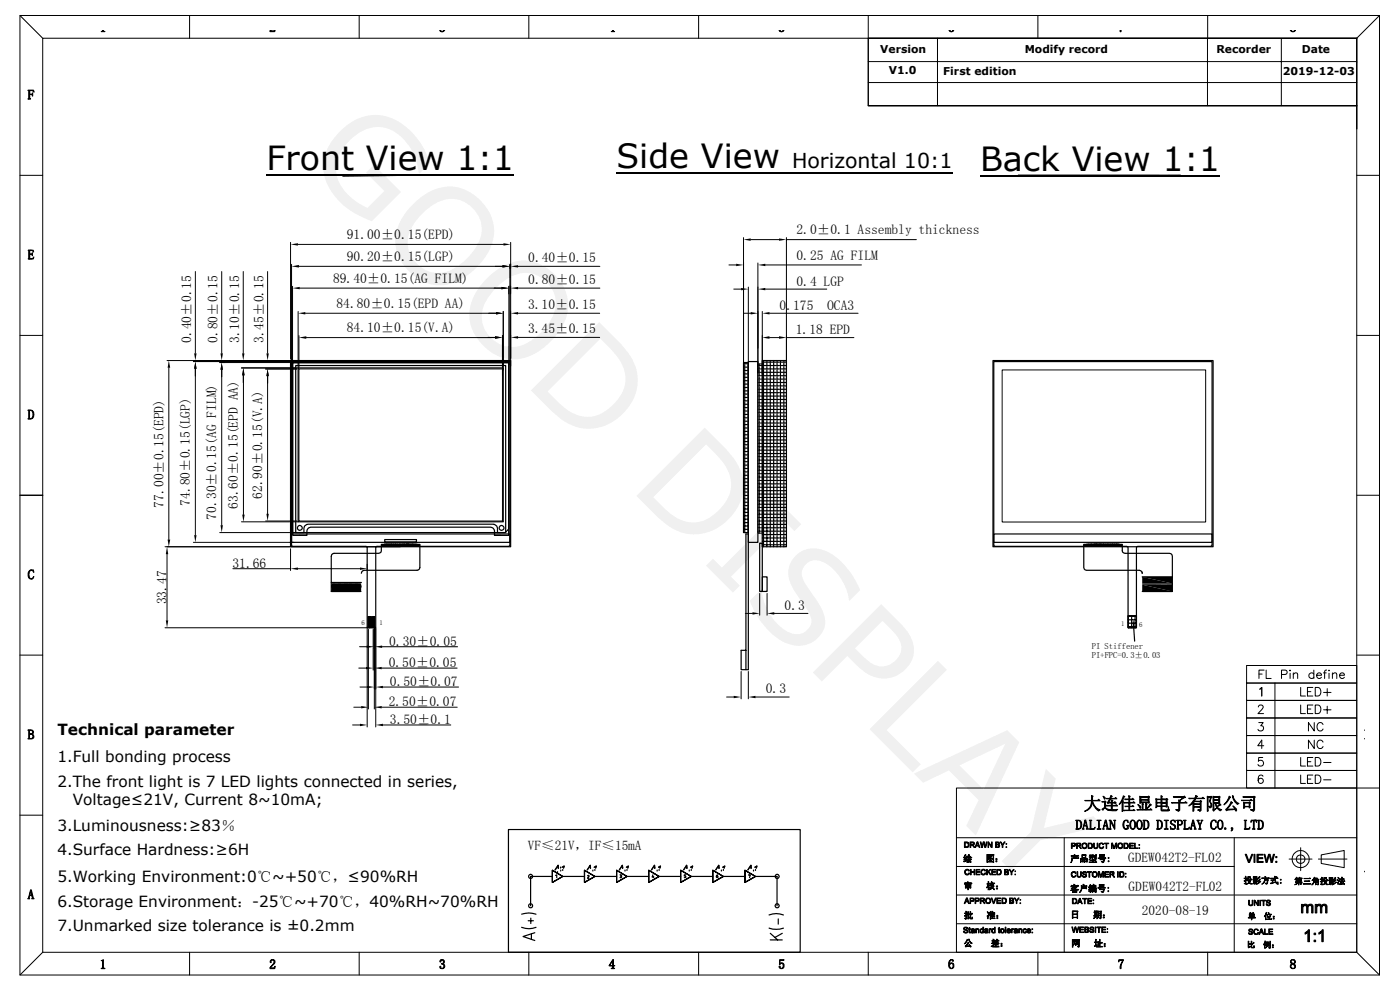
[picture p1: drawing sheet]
<svg xmlns="http://www.w3.org/2000/svg" width="297mm" height="210mm" viewBox="0 0 297 210" stroke-linecap="round" stroke-linejoin="round" font-family="sans-serif">
<path d="M56.5 37.1h52.5M130.8 36.8h71.3M207.9 37.4h50.9" fill="none" stroke="#000" stroke-width=".41"/>
<g fill="#000">
<path d="M215.9 37h34.6l-34.6 .5zM215.9 37.5l34.6-.5v.5zM35.8 76.5l.3 1.5h-.5zM41.4 76.7l.3 1.5h-.5zM41.2 75h.5l-.3 1.5zM47 76.9l.3 1.5h-.5zM46.8 75h.5l-.3 1.5zM51.6 78l.3 1.6h-.5zM51.4 75h.5l-.3 1.5zM35.4 116l.3 1.5h-.5zM35.6 114.5h.5l-.3 1.5zM41.2 113.5h.5l-.3 1.5z"/>
<path d="M46.8 111.4h.5l-.3 1.6zM51.4 109.2h.5l-.3 1.5zM35.2 131.6h.5l-.3 1.6zM242.3 122.4l6.4 1.4h-6.4zM242.3 122.4h6.4v1.4zM242.3 124l6.4 1.5h-6.4zM242.3 124h6.4v1.5z"/>
</g>
<g fill="none" stroke="#000" stroke-width=".21">
<path d="M4.2 3.3l4.9 4.8M4.2 3.3h288.5v203.5h-288.5zM9.1 8.1h278.7v193.9h-278.7zM40.2 3.3v4.8M76.2 3.3v4.8M112.2 3.3v4.8M148.2 3.3v4.8M184.2 17.5h103.6M184.2 13.1h103.6M184.2 3.3v4.8M198.9 8.1v14.3M220.2 3.3v4.8"/>
<path d="M256.2 8.1v14.3M256.2 3.3v4.8M271.8 8.1v14.3M292.7 3.3l-4.9 4.8M4.2 37.2h4.9M184.2 22.4h103.6M287.8 37.2h4.9M41.4 57.6v17.4M47 57.6v17.4M51.6 57.6v17.4M61.6 51.4v24.8M61.8 56.1v20.6"/>
<path d="M63.2 51.8h43.6M63.4 56.5h43.2M108.2 56.1v21.3M108.3 51.4v26.3M4.2 71.1h4.9M35.8 78v36.5M41 76.7h20.8M41.4 78.2v35.3M47 78.4v33M51.2 78h12.3M51.6 79.6v1.5M51.6 79.6v29.6"/>
<path d="M62.1 60.7v16.1M62.8 76.5h-27.4M63.2 76.9h-16.6M63.6 61.1h42.8M108 60.7v16M212.6 78.5h43.2v32.2h-43.2zM287.8 71.1h4.9M35 116h49.9M35.4 117.5v14.1M41 115h21.3M46.6 113h15.7M51.2 110.7h12"/>
<path d="M61.6 116.4v4.6M77.9 119.7v1.3M287.8 105.1h4.9M4.2 139h4.9M35 133.2h43.4M49.4 120.6h12.2M63.2 120.6h13.2M242.3 122.4h6.4M242.4 125.5h6.3M287.8 139h4.9M264.5 148.6h23.3v3.7h-23.3zM264.5 152.3h23.3v3.7h-23.3z"/>
<path d="M264.5 156h23.3v3.8h-23.3zM264.5 159.8h23.3v3.6h-23.3zM264.5 144.9h23.3v3.7h-23.3zM264.5 141.2h23.3v3.7h-23.3zM267 150l.3-.5 .6 .2a.55 .55 0 0 1-.2 .8l-.8 .9h1.2M267 153.3h1l-.5 .7a.59 .59 0 0 1 .4 .9 .59 .59 0 0 1-1-.2M267.1 143h.7M267.3 146.2l.4-.4v1.8M268.1 158.2h-1.3l.9-1.2v1.8M268.2 142.1h-1.1v1.8M268.6 142.1v1.8h1.1M270.5 144.9v22.3"/>
<path d="M271.9 143.1h.7a.47 .47 0 0 0 .5-.5 .47 .47 0 0 0-.5-.5h-.7v1.8M273.6 142.2h.2zM273.7 142.8v1.1M274.4 143.1l.4-.4 .4 .1 .1 1.1M274.4 142.7v1.2M275.9 145.8v1.8h1M275.9 149.5v1.9h1M277.4 146.7h.7M277.4 150.4h.7M278.5 145.8h-1.1v1.8h1.1M278.5 149.5h-1.1v1.9h1.1M278.7 143a.59 .59 0 0 0-.8-.1 .59 .59 0 0 0 0 .9 .59 .59 0 0 0 .8-.1"/>
<path d="M278.7 142.1v1.8M278.8 153.3v1.8l-1.2-1.8v1.8M278.8 157v1.8l-1.2-1.8v1.8M279 145.8h.6a.98 .98 0 0 1 .6 .9 .98 .98 0 0 1-.6 .9h-.6zM279 149.5h.6a.98 .98 0 0 1 .6 1 .98 .98 0 0 1-.6 .9h-.6zM279.3 143.2h1a.55 .55 0 0 0-.7-.4 .55 .55 0 0 0-.2 .9 .54 .54 0 0 0 .9 0M280.7 153.7a.65 .65 0 0 0-.8-.4 .65 .65 0 0 0-.5 .7v.4a.65 .65 0 0 0 .5 .7 .65 .65 0 0 0 .8-.5M280.7 157.4a.65 .65 0 0 0-.8-.4 .65 .65 0 0 0-.5 .7v.4a.65 .65 0 0 0 .5 .7 .65 .65 0 0 0 .8-.4M280.8 142.7h.5M280.8 146.9h1.6M280.8 150.6h1.6M281.4 142.1l-.3 .1-.1 .3v1.4"/>
<path d="M281.6 146.1v1.5M281.6 149.8v1.6M281.9 142.1v.2zM281.9 142.8v1.1M282.7 143.1l.4-.4 .4 .1 .1 1.1M282.7 142.7v1.2M284.2 143.2h1a.55 .55 0 0 0-.8-.4 .55 .55 0 0 0-.1 .9 .54 .54 0 0 0 .9 0M4.2 172.9h4.9M202.9 167.2h84.9v34.8h-84.9zM202.9 177.7h84.9M225.8 177.7v24.3M261.8 177.7v24.3"/>
<path d="M264.5 163.4h23.3v3.8h-23.3zM267.9 160.7h-.9v.8a.63 .63 0 0 1 .9 0 .63 .63 0 0 1-.1 .9 .63 .63 0 0 1-.9-.2M267.9 164.7a.52 .52 0 0 0-.7-.2 1.02 1.02 0 0 0 .3 1.7 .55 .55 0 0 0 .5-.6 .55 .55 0 0 0-.5-.5 .55 .55 0 0 0-.6 .5M275.9 160.7v1.8h1M275.9 164.4v1.8h1M275.9 179.8v4.9M277.4 161.6h.7M277.4 165.3h.7M278.5 160.7h-1.1v1.8h1.1M278.5 164.4h-1.1v1.8h1.1M279 160.7h.6a.98 .98 0 0 1 .6 .9 .98 .98 0 0 1-.6 .9h-.6zM279 164.4h.6a.95 .95 0 0 1 .6 .9 .95 .95 0 0 1-.6 .9h-.6z"/>
<path d="M280.8 161.7h1.6M280.8 165.4h1.6M287.8 167.2h4.9M202.9 183.8h58.9M202.9 189.8h84.9M202.9 195.9h84.9M273.5 182.2h4.8M279.7 182.2h6.1M280.3 181.3l4.9-.9v3.6l-4.9-.8zM9.1 202l-4.9 4.8M40.2 202v4.8M76.2 202v4.8"/>
<path d="M112.2 202v4.8M148.2 202v4.8M184.2 202v4.8M220.2 202v4.8M256.2 202v4.8M287.8 202l4.9 4.8"/>
<circle cx="275.9" cy="182.3" r=".91"/>
<circle cx="275.9" cy="182.2" r="1.83"/>
</g>
<path d="M287.8 22.4h-103.6v-14.3h103.6v19.2M4.2 105.1h4.9" fill="none" stroke="#000" stroke-width=".3"/>
<g fill="#000" stroke="#000" stroke-width=".21">
<path d="M263.8 170.1l.2 .1-.2 .1zM266.5 186.4h.2zM280.9 186.1l.1 .1zM282.7 186.8v.1zM282.6 186.6h.1z"/>
<path d="M6 19.2h.7h-.4v.8l.3 .1h-.3v.8l.2 .1h-.6l.2-.1z" fill-rule="evenodd"/>
<path d="M6.3 20h.4l.2-.3v.7l-.1-.3z" fill-rule="evenodd"/>
<path d="M5.9 19.1h1.2l.1 .4-.4-.3z" fill-rule="evenodd"/>
<path d="M21.5 6.4h.4l.1 .2 .3 .1h-.8l.3-.1v-.2z" fill-rule="evenodd"/>
<path d="M57.4 6.4h.9h-.8l-.2 .2z" fill-rule="evenodd"/>
<path d="M57.3 6.6l.8-.1 .3-.1-.1 .3h-1z" fill-rule="evenodd"/>
<path d="M93.3 6.4h.2l.1 .3h.5h-.2a.45 .45 0 0 1-.6-.3z" fill-rule="evenodd"/>
<path d="M93.6 6.4h.8l-.3 .3h-.2l.2-.3z" fill-rule="evenodd"/>
<path d="M129.2 6.4h1.2h-.3v.2l.3 .1h-.7l.3-.1v-.2z" fill-rule="evenodd"/>
<path d="M165.3 6.4h.2l-.1 .1 .3 .2z" fill-rule="evenodd"/>
<path d="M165.6 6.4h.7l-.2 .3-.3 .1-.3-.1h.4l.3-.3z" fill-rule="evenodd"/>
<path d="M201.5 6.4h.8a.36 .36 0 0 1-.2 .3 .36 .36 0 0 1-.4 0h-.1h.4l.2-.3z" fill-rule="evenodd"/>
<path d="M201.3 6.4h.8h-.7l.4 .3h-.3z" fill-rule="evenodd"/>
<path d="M237.6 6.4h.7h-.5v.3l-.1 .1z" fill-rule="evenodd"/>
<path d="M273.7 6.4h.5h-.3l.3 .3h-.3z" fill-rule="evenodd"/>
<path d="M273.8 6.4h1l-.2 .3-.4 .1-.2-.1 .5-.1 .2-.2z" fill-rule="evenodd"/>
<path d="M6 53.1h.7l-.4 .1v.7l.3 .1h-.3l.1 .9h-.3z" fill-rule="evenodd"/>
<path d="M6.3 53.9h.4l.2-.3v.7l-.2-.3z" fill-rule="evenodd"/>
<path d="M6 53.1h1l.2 .4-.5-.4z" fill-rule="evenodd"/>
<path d="M6 54.9h.8l.4-.4-.1 .4z" fill-rule="evenodd"/>
<path d="M6 87.1h.4h-.1v1.7h-.2z" fill-rule="evenodd"/>
<path d="M5.9 87h.5a.94 .94 0 0 1 .7 1.5l-.4 .3-.8 .1 .7-.1 .4-.6-.1-1z" fill-rule="evenodd"/>
<path d="M6.1 121.2l.2-.2h.3h-.2l-.2 .4-.1 .6 .2 .6 .6 .2h-.6l-.2-.3-.1-.9z" fill-rule="evenodd"/>
<path d="M6.4 121h.5z" fill-rule="evenodd"/>
<path d="M6.8 121l.3-.1 .1 .5z" fill-rule="evenodd"/>
<path d="M7.1 122.3l-.1 .4-.3 .1z" fill-rule="evenodd"/>
<path d="M6 154.9h.5l-.2 .1v.7h.5l-.5 .1v.9h-.2z" fill-rule="evenodd"/>
<path d="M5.9 154.8h.7a.47 .47 0 0 1 .4 .3 .47 .47 0 0 1 0 .5l-.7 .1 .6-.2v-.4z" fill-rule="evenodd"/>
<path d="M6.5 155.8h.4l.3 .4a.42 .42 0 0 1-.5 .5h-.8h.8l.2-.2v-.6z" fill-rule="evenodd"/>
<path d="M289.6 155.7l-.1 1z" fill-rule="evenodd"/>
<path d="M289.5 154.8l.1 .9z" fill-rule="evenodd"/>
<path d="M244 170.5l.3 .3-1.1 .7z" fill-rule="evenodd"/>
<path d="M241.2 171.7h2.7l.2-.2 .3 .3-3.1 .1z" fill-rule="evenodd"/>
<path d="M245.2 169.6h2.2h-2v.6h1.1h-1.3z" fill-rule="evenodd"/>
<path d="M245.2 169.4l.2 .1 2.3 .1-.1 .7h-2.2v.7h2.2l-2.2 .1v.2h-.2v-1.1h2.2v-.6h-2.2z" fill-rule="evenodd"/>
<path d="M245.4 174.1h.4h-.1l.1 1.7h-.4h.1v-1.7z" fill-rule="evenodd"/>
<path d="M245.4 174l.9 .1 .2 .3 .1 .9-.2 .4-.4 .2h-.6l.5-.1a1.02 1.02 0 0 0 .4-1.4l-.3-.3z" fill-rule="evenodd"/>
<path d="M246.3 170.3h1.1h-.9v.7h-.2z" fill-rule="evenodd"/>
<path d="M246.3 168.8l.3 .1-.1 .6h-.2z" fill-rule="evenodd"/>
<path d="M246.3 171.1h.2l.1 .8h1.5l-.3 .1h-1.4z" fill-rule="evenodd"/>
<path d="M246.3 169.6h.2v.6h-.2z" fill-rule="evenodd"/>
<path d="M246.5 169.5h.9l.1-.1 .2 .2z" fill-rule="evenodd"/>
<path d="M247.4 171.1l.2-.1v.1l-.2 .1z" fill-rule="evenodd"/>
<path d="M246.3 170.3h1.3v.7h-.2v-.7z" fill-rule="evenodd"/>
<path d="M247 174h.9l-.4 .1v1.7l.4 .1h-.9l.4-.1v-1.7z" fill-rule="evenodd"/>
<path d="M246.7 171.9l1.1-.1v-.7l.3 .7z" fill-rule="evenodd"/>
<path d="M248.2 175.4l.5 .4-.3 .1z" fill-rule="evenodd"/>
<path d="M248.4 174.1l.6-.1-.5 .1v.4l.8 .6v.5a.52 .52 0 0 1-.7 .2h.4l.2-.1a.79 .79 0 0 0-.7-.9l-.2-.2z" fill-rule="evenodd"/>
<path d="M248.9 169l2.2 .1h-2z" fill-rule="evenodd"/>
<path d="M248.9 174l.2 .1z" fill-rule="evenodd"/>
<path d="M249 174.1l.3-.1v.4z" fill-rule="evenodd"/>
<path d="M249.4 171.7l.5 .1z" fill-rule="evenodd"/>
<path d="M249.7 174.1h.5h-.2v.8h.6l-.6 .1v.8l.1 .1h-.5l.2-.1v-1.7z" fill-rule="evenodd"/>
<path d="M250.1 169.7l.3 .2-.1 .1v.2h-.2z" fill-rule="evenodd"/>
<path d="M250.1 170.3h.2v1.6l-.4 .2-.4-.3 .6-.1z" fill-rule="evenodd"/>
<path d="M249.6 174h.8l.4 .1v.6l-.2 .2h-.3a.46 .46 0 0 0 .4-.4 .46 .46 0 0 0-.3-.4z" fill-rule="evenodd"/>
<path d="M248.9 169h2.2l.1-.1 .3 .2-1.2 .7 .8-.7z" fill-rule="evenodd"/>
<path d="M248.5 170.2h2.8l.2-.2 .3 .3-3.2 .1z" fill-rule="evenodd"/>
<path d="M251.1 174h.5l-.2 .1 .1 1.7h-.3v-1.7z" fill-rule="evenodd"/>
<path d="M251.1 175.8h.8l.4-.3-.1 .4z" fill-rule="evenodd"/>
<path d="M252.2 170.9l.7-.7h.2z" fill-rule="evenodd"/>
<path d="M253 174l-.1 1.1 .4 .1h-.5l-.1 .6 .2 .1h-.5l.2-.1z" fill-rule="evenodd"/>
<path d="M253.1 170.5l1.5 .1h-1.3v.5l1.3 .1h-1.3v.8l-.2 .1z" fill-rule="evenodd"/>
<path d="M253.1 170h1.5h-1.3v.5h-.2v-.3h-.2z" fill-rule="evenodd"/>
<path d="M253 174l.2-.1 .4 1.8 .2 .2h-.5l.1-.1-.1-.6-.4-.1h.4z" fill-rule="evenodd"/>
<path d="M253.4 169.4h.3l-.1 .2-.2 .4h-.3z" fill-rule="evenodd"/>
<path d="M253.7 168.7l.3 .2-.3 .4h-.3z" fill-rule="evenodd"/>
<path d="M254.1 171.8h.4z" fill-rule="evenodd"/>
<path d="M253.9 174h.5l-.1 .2 .3 .9v.7l.2 .1h-.5l.1-.1a2.01 2.01 0 0 0-.4-1.7z" fill-rule="evenodd"/>
<path d="M253.1 170h1.5l.1-.2 .2 .2-.1 .1v1.8l-.1 .1-.2 .1-.4-.2 .5-.1v-.6l-1.3-.1h1.3v-.5l-1.5-.1h1.5v-.5z" fill-rule="evenodd"/>
<path d="M252.2 169.3h2.7l.3-.2 .3 .3h-3.2z" fill-rule="evenodd"/>
<path d="M254.8 174l.4 .1h-.2l-.4 1 .3-.9z" fill-rule="evenodd"/>
<path d="M256.1 169.1h.7h-.5v2.9l-.2 .1z" fill-rule="evenodd"/>
<path d="M256.1 168.9l.2 .1h-.2z" fill-rule="evenodd"/>
<path d="M256.4 171l.2 .1z" fill-rule="evenodd"/>
<path d="M256.1 169l.8-.1 .2 .2-.4 1a.9 .9 0 0 1 .3 1l-.3 .3-.3-.3 .5-.2-.3-.9 .2-.9z" fill-rule="evenodd"/>
<path d="M257 174.2l.5-.2-.4 .3-.1 1 .2 .4 .5 .1a.54 .54 0 0 1-.7-.1l-.2-.5z" fill-rule="evenodd"/>
<path d="M257.3 169.7h1.2h-1v.6h1.2l-1.2 .1v1.3h-.2z" fill-rule="evenodd"/>
<path d="M257.3 169.1h1.2h-1v.6h1.2v.6h-1.2h1v-.6h-1.2z" fill-rule="evenodd"/>
<path d="M257.3 168.9l.2 .1-.2 .1z" fill-rule="evenodd"/>
<path d="M257.3 174h.4z" fill-rule="evenodd"/>
<path d="M257.8 170.4h.7h-.6l.3 .7h-.2z" fill-rule="evenodd"/>
<path d="M257.6 174h.3l.1 .5z" fill-rule="evenodd"/>
<path d="M258 175.3l-.1 .4-.4 .1 .4-.2z" fill-rule="evenodd"/>
<path d="M257.3 171.7l.8-.2-.6 .6z" fill-rule="evenodd"/>
<path d="M258.4 174.2l.5-.2-.3 .1-.2 .4v.8l.2 .5h.5l-.1 .1-.5-.1-.2-.4-.1-.7z" fill-rule="evenodd"/>
<path d="M257.3 169.1l1.2-.1 .2-.1 .2 .2h-.2v.6h-1.2h1v-.6z" fill-rule="evenodd"/>
<path d="M258.5 170.4h.2l-.2 .1z" fill-rule="evenodd"/>
<path d="M258 171.1l.8-.6 .2 .3-.8 .3 .5 .5 .5 .1a.51 .51 0 0 1-.6 .2 .51 .51 0 0 1-.3-.4z" fill-rule="evenodd"/>
<path d="M258.7 174h.4l.3 .4 .1 .9-.3 .5h-.2l.2-.4v-1l-.2-.3z" fill-rule="evenodd"/>
<path d="M260.7 168.9l.4 .2-.8 1.1-.6 .5 .7-.8z" fill-rule="evenodd"/>
<path d="M261.2 170l.3 .3-1.2 1.4h2l-1.7 .1-.4 .2-.2-.3 .7-.8z" fill-rule="evenodd"/>
<path d="M261.2 175.6l.3 .1v.2l-.3 .4 .2-.3z" fill-rule="evenodd"/>
<path d="M261.5 168.8l.2 .1-.1 .1 .3 .7 .9 .8a.49 .49 0 0 1-.8-.4l-.4-.6z" fill-rule="evenodd"/>
<path d="M260.3 171.7l1.7-.1-.4-.7 .7 .8z" fill-rule="evenodd"/>
<path d="M262 171.7h.3v.2l-.1 .2z" fill-rule="evenodd"/>
<path d="M263.9 174h.6l-.2 .1 .1 1.7h-.3v-1.7z" fill-rule="evenodd"/>
<path d="M263.8 170.3l1.2-.1v-.1l.3 .2h-1.3v.8h1.2h-1.2v.3l-.2 .1z" fill-rule="evenodd"/>
<path d="M263.9 175.8h.9l.4-.3-.1 .4z" fill-rule="evenodd"/>
<path d="M265 171.1l.2 .2-.2 .1z" fill-rule="evenodd"/>
<path d="M265.3 171.7l.5 .1z" fill-rule="evenodd"/>
<path d="M265 170.3h.3l-.1 .1v.7h-.2z" fill-rule="evenodd"/>
<path d="M263.4 169.7h1.8l.2-.2 .3 .3-2.2 .1z" fill-rule="evenodd"/>
<path d="M265.8 174.1h.4h-.1v1.7l.2 .1h-.6l.2-.1v-1.7z" fill-rule="evenodd"/>
<path d="M263.7 169h2.2l.1-.1 .3 .2h-2.5z" fill-rule="evenodd"/>
<path d="M265.9 169.1h.4h-.2v2.7l-.3 .3-.5-.3 .6-.2z" fill-rule="evenodd"/>
<path d="M265.4 174h1.1l-.9 .1-.2 .3z" fill-rule="evenodd"/>
<path d="M265.8 174.1l.7-.1 .1 .4-.3-.3z" fill-rule="evenodd"/>
<path d="M266.8 174.1h.5h-.2l.1 1.7h-.4h.2v-1.7z" fill-rule="evenodd"/>
<path d="M266.8 174l.9 .1 .3 .3v1l-.4 .4-.8 .1 .7-.1 .3-.8v-.5l-.2-.4z" fill-rule="evenodd"/>
<path d="M6.5 188.8l-.2 1.1 .4 .1h-.4l-.2 .5 .2 .2h-.4l.2-.2z" fill-rule="evenodd"/>
<path d="M6.5 188.8l.1-.1 .5 1.8 .1 .2h-.5l.2-.2-.2-.5-.4-.1h.4z" fill-rule="evenodd"/>
<path d="M205.1 199.2l.2 .2-.7 .8z" fill-rule="evenodd"/>
<path d="M205.4 199.9l.1 .1-.6 .7h1.1l-1.1 .2-.1-.2z" fill-rule="evenodd"/>
<path d="M205.5 199.2h.2l-.1 .3 .3 .3 .3 .3-.1 .1-.2-.2z" fill-rule="evenodd"/>
<path d="M210.9 199.8l.2 .1-.2 .2z" fill-rule="evenodd"/>
<path d="M211 199.6h.1v.2z" fill-rule="evenodd"/>
<path d="M210.5 199.8l1.2-.1 .1 .1z" fill-rule="evenodd"/>
<path d="M210.3 200.1h1.4l.1-.1 .2 .1z" fill-rule="evenodd"/>
<path d="M210.4 199.5h1.3l.1-.1 .2 .2z" fill-rule="evenodd"/>
<path d="M227.5 199.4h1.4h-1.3v1.5h-.1z" fill-rule="evenodd"/>
<path d="M227.5 199.3l1.5 .1-.1 1.4h-.1l.1-1.4h-1.4z" fill-rule="evenodd"/>
<path d="M227.7 199.7l.2 .2z" fill-rule="evenodd"/>
<path d="M228 199.6l.2 .1-.2 .4-.3 .4z" fill-rule="evenodd"/>
<path d="M228.2 199.7l.4 .3 .1 .5z" fill-rule="evenodd"/>
<path d="M228.6 199.6l.1 .1-.2 .3z" fill-rule="evenodd"/>
<path d="M232.4 199.2l.2 .1-.1 .5h-.1z" fill-rule="evenodd"/>
<path d="M232.4 199.9h.1v.6h.2l-.5 .3v-.2h.2z" fill-rule="evenodd"/>
<path d="M232.2 199.8h.5l.2 .1z" fill-rule="evenodd"/>
<path d="M232.9 199.7l.2 .1-.1 1h-.1z" fill-rule="evenodd"/>
<path d="M233.3 199.2l.1 .1v.7h.4h-.4v.8h-.1z" fill-rule="evenodd"/>
<path d="M233.4 200l.3-.1 .1 .1z" fill-rule="evenodd"/>
<path d="M263.9 187.4h.4l-.1 .2z" fill-rule="evenodd"/>
<path d="M263.9 186.8h.3l-.2 .2z" fill-rule="evenodd"/>
<path d="M264.2 185.9l.2 .1-.1 .3h-.1z" fill-rule="evenodd"/>
<path d="M264.2 186.3h.1v.4h-.1z" fill-rule="evenodd"/>
<path d="M264.2 181.2h.2l.6 1.5-.2 .2z" fill-rule="evenodd"/>
<path d="M263.9 186.3l.6-.1 .1 .1z" fill-rule="evenodd"/>
<path d="M264 186.8l.6-.2-.3 .2v.6h-.1v-.6z" fill-rule="evenodd"/>
<path d="M264.8 186.7l.4 .6 .4 .2-.2 .1-.5-.3-.1-.6h.4z" fill-rule="evenodd"/>
<path d="M264.8 186h.4h-.4v.5l-.3 .3z" fill-rule="evenodd"/>
<path d="M264.8 199.6l.2 .1-.1 .5 .5 .1h-.5v.6h.2l-.2 .2z" fill-rule="evenodd"/>
<path d="M264.4 187.5l.6-.2z" fill-rule="evenodd"/>
<path d="M264.9 197.9l.3 .2h-.2z" fill-rule="evenodd"/>
<path d="M265 193.9h.5h-.4v.3z" fill-rule="evenodd"/>
<path d="M265 193.8l.7 .1z" fill-rule="evenodd"/>
<path d="M264.9 191h.1v.8l.2 .2-.3-.2z" fill-rule="evenodd"/>
<path d="M265.2 193.6l.2 .1v.2z" fill-rule="evenodd"/>
<path d="M264.8 186h.4l.1 .5h.3l-.4 .1v-.6z" fill-rule="evenodd"/>
<path d="M264.6 186.7l.7-.1 .1 .1z" fill-rule="evenodd"/>
<path d="M264.9 197.2l.2-.2 .6 .2-.7 .1 .1 .2 .6 .2v.4l-.5 .1-.2-.1h.6v-.2l-.5-.3z" fill-rule="evenodd"/>
<path d="M265.2 186.7h.2l-.4 .4z" fill-rule="evenodd"/>
<path d="M265.4 199.6l.2 .1v1.2l.5 .1-.1 .1h-.5l-.1-.2z" fill-rule="evenodd"/>
<path d="M265.5 194.5h.5h-.4v.2z" fill-rule="evenodd"/>
<path d="M265.5 194.2h.5h-.4v.2z" fill-rule="evenodd"/>
<path d="M265.5 193.9h.5h-.4v.3z" fill-rule="evenodd"/>
<path d="M265.5 194.7l.1 .4h-.1z" fill-rule="evenodd"/>
<path d="M265.4 197.2h.3l.1 .2z" fill-rule="evenodd"/>
<path d="M265.6 181.2h.2l-.7 1.7h-.3z" fill-rule="evenodd"/>
<path d="M265.8 193.5l.1 .2-.2 .2z" fill-rule="evenodd"/>
<path d="M265.6 191h.2l-.1 1-.3 .1h-.4l.6-.2z" fill-rule="evenodd"/>
<path d="M265.9 187h.6z" fill-rule="evenodd"/>
<path d="M265.9 186.8h.6h-.5v.2l.6 .1-.7-.1z" fill-rule="evenodd"/>
<path d="M265.9 186.7l.8 .1-.1 .2h-.6h.5v-.2z" fill-rule="evenodd"/>
<path d="M265.9 186h.6h-.5l-.1 .2z" fill-rule="evenodd"/>
<path d="M265.9 185.9l.1 .1z" fill-rule="evenodd"/>
<path d="M265.9 199.9l.2 .1-.5 .3z" fill-rule="evenodd"/>
<path d="M265 193.9l1-.1 .1 .4h-1v.2l1 .1h-1l-.1 .1v-.4h1v-.3z" fill-rule="evenodd"/>
<path d="M266 187.4l.3 .1-.1 .1z" fill-rule="evenodd"/>
<path d="M266 187.1l.1 .1-.4 .3z" fill-rule="evenodd"/>
<path d="M266 181.2h.2v1.7h-.2z" fill-rule="evenodd"/>
<path d="M266 194.2l.1 .2z" fill-rule="evenodd"/>
<path d="M264.8 194.7h1.3l.1-.2 .2 .2z" fill-rule="evenodd"/>
<path d="M266.1 186.4l.2 .2z" fill-rule="evenodd"/>
<path d="M266.1 191h.1v1.1h-.1z" fill-rule="evenodd"/>
<path d="M266.2 191l.6 .8v.3l-.6-.9z" fill-rule="evenodd"/>
<path d="M266.2 187l.1 .4z" fill-rule="evenodd"/>
<path d="M266.4 187.1l.3 .2-.1 .1z" fill-rule="evenodd"/>
<path d="M266.1 197.2l.2-.2 .5 .1-.4 .1-.3 .2v.5l.3 .2h-.3l-.1-.2z" fill-rule="evenodd"/>
<path d="M266 186.7l.7 .1z" fill-rule="evenodd"/>
<path d="M265.9 186l.7-.1 .1 .3-.7 .1v.1h.7l-.8 .1v-.3h.6v-.2z" fill-rule="evenodd"/>
<path d="M265.8 186.6l.9-.1 .1 .1z" fill-rule="evenodd"/>
<path d="M266.5 186.3l.2-.1v.2z" fill-rule="evenodd"/>
<path d="M266.1 198.1h.5l.2-.3 .2 .1-.3 .3z" fill-rule="evenodd"/>
<path d="M266.7 197.2h.2l.1 .2h-.2z" fill-rule="evenodd"/>
<path d="M266.8 191h.2v1.1h-.2z" fill-rule="evenodd"/>
<path d="M267.2 185.9l.1 .1-.5 .5z" fill-rule="evenodd"/>
<path d="M267.3 186.4l.1 .1-.7 .5z" fill-rule="evenodd"/>
<path d="M267.3 191h.1v1.1h-.1z" fill-rule="evenodd"/>
<path d="M266.5 187.6l.8-.7 .2 .1z" fill-rule="evenodd"/>
<path d="M267.5 197h.2l-.3 .7 .4 .2h-.5l-.1 .3h-.2z" fill-rule="evenodd"/>
<path d="M267.7 197l.4 1.2h-.1l-.2-.3-.4-.2h.4l-.2-.4z" fill-rule="evenodd"/>
<path d="M266.7 181.2h1.2v.2h-1v.5h1v.2h-1v.6h1.1v.2h-1.3z" fill-rule="evenodd"/>
<path d="M268.3 185.9l.3 .1-.1 .2z" fill-rule="evenodd"/>
<path d="M268.4 199.6l.1 .1-.2 .4h.1l-.1 1.1-.1-1.1z" fill-rule="evenodd"/>
<path d="M268.1 181.2h.3l.3 1.3-.1 .4z" fill-rule="evenodd"/>
<path d="M268.4 187.4h.5l-.3 .2z" fill-rule="evenodd"/>
<path d="M268.3 197h.1v1.1h.6v.1h-.7z" fill-rule="evenodd"/>
<path d="M268.3 186.3h.1v.3h-.1z" fill-rule="evenodd"/>
<path d="M267.6 191h.9v.1h-.4v1h-.1v-1h-.4z" fill-rule="evenodd"/>
<path d="M268.5 194.1l.1 .9-.1 .1z" fill-rule="evenodd"/>
<path d="M268.6 193.5l.2 .1-.2 .4v.1l-.4 .4z" fill-rule="evenodd"/>
<path d="M268.6 191.7l.3 .3h-.2z" fill-rule="evenodd"/>
<path d="M268.7 199.9h.1l-.2 .2z" fill-rule="evenodd"/>
<path d="M268.9 194.1l.2 .5-.1 .2z" fill-rule="evenodd"/>
<path d="M268.3 186.6l.6-.1 .2 .2h-.7l-.2 .5-.5 .4 .4-.5z" fill-rule="evenodd"/>
<path d="M268.5 199.8h.5l.1 .1z" fill-rule="evenodd"/>
<path d="M269 193.6l.2 .1v.2z" fill-rule="evenodd"/>
<path d="M268.9 186.7h.2l-.2 .7h-.2z" fill-rule="evenodd"/>
<path d="M268.7 191.1l.3-.2 .4 .1-.5 .1-.1 .2 .7 .3-.1 .5h-.6l.6-.2-.1-.3a.52 .52 0 0 1-.6-.5z" fill-rule="evenodd"/>
<path d="M269.2 199.9l.1 .1-.1 .8z" fill-rule="evenodd"/>
<path d="M267.6 186.3l1.6-.1 .1 .1z" fill-rule="evenodd"/>
<path d="M269.4 199.6l.1 .1v1.5l-.3-.2h.2z" fill-rule="evenodd"/>
<path d="M269.4 194l.2 .2-.4 .8z" fill-rule="evenodd"/>
<path d="M269.1 181.2h.3l-.6 1.7h-.2z" fill-rule="evenodd"/>
<path d="M269.4 181.2l.4 1.4-.1 .3-.5-1.5z" fill-rule="evenodd"/>
<path d="M269.1 191h.4v.2z" fill-rule="evenodd"/>
<path d="M268.7 194l.9-.1 .1 .1z" fill-rule="evenodd"/>
<path d="M268.6 195h1l.1-.2 .1 .2z" fill-rule="evenodd"/>
<path d="M269.2 197h.8v.2h-.7v.4h.7v.1h-.7v.4h.7v.1h-.8z" fill-rule="evenodd"/>
<path d="M269.9 186.7h.1v.5h.2l-.6 .3-.1-.1 .4-.1z" fill-rule="evenodd"/>
<path d="M270.1 194.8l.2 .1-.1 .1z" fill-rule="evenodd"/>
<path d="M270.1 194.4l.2-.1v.2l-.1 .1z" fill-rule="evenodd"/>
<path d="M269.6 186.7h.6l.1-.2 .1 .2z" fill-rule="evenodd"/>
<path d="M270.1 181.2h.3l-.5 1.7h-.2z" fill-rule="evenodd"/>
<path d="M270.4 185.9l.2 .1-.1 .3z" fill-rule="evenodd"/>
<path d="M270 187.2l.5-.1z" fill-rule="evenodd"/>
<path d="M270.4 186.3l.3 .9 .5 .4-.6-.4z" fill-rule="evenodd"/>
<path d="M270.7 186l.2 .1v.2z" fill-rule="evenodd"/>
<path d="M270.6 182.7h.3v.2h-.3z" fill-rule="evenodd"/>
<path d="M270.6 181.7h.3v.2h-.3z" fill-rule="evenodd"/>
<path d="M269.5 186.3h1.3l.2-.1 .1 .1z" fill-rule="evenodd"/>
<path d="M271.1 187.1v.3z" fill-rule="evenodd"/>
<path d="M271.6 187.2l.2 .1-.1 .1z" fill-rule="evenodd"/>
<path d="M271.6 186.5l.2 .1-.1 .1z" fill-rule="evenodd"/>
<path d="M275 186.9h.5h-.4l-.1 .2h-.2z" fill-rule="evenodd"/>
<path d="M275 186.8h.5z" fill-rule="evenodd"/>
<path d="M275 186.1l.2 .1-.3 .1z" fill-rule="evenodd"/>
<path d="M275.1 186.3l.2 .2z" fill-rule="evenodd"/>
<path d="M274.7 187.6l.8-.4-.3 .3z" fill-rule="evenodd"/>
<path d="M274.9 186.3l.5-.1 .1 .1h-.5l-.3 .3z" fill-rule="evenodd"/>
<path d="M275.5 186.9h.5h-.5v.2z" fill-rule="evenodd"/>
<path d="M275.5 186.6h.5h-.5v.2z" fill-rule="evenodd"/>
<path d="M275.5 187.2l.1 .4-.1 .1z" fill-rule="evenodd"/>
<path d="M275.7 186.1l.1 .1-.1 .1z" fill-rule="evenodd"/>
<path d="M275.8 187.4h.2z" fill-rule="evenodd"/>
<path d="M275.8 186.3l.1 .2z" fill-rule="evenodd"/>
<path d="M274.9 186.6h1.2z" fill-rule="evenodd"/>
<path d="M275 186.9l1-.1v-.2h.1l-.1 .4z" fill-rule="evenodd"/>
<path d="M274.8 187.1h1.4z" fill-rule="evenodd"/>
<path d="M275.6 186.3l.5-.1 .2 .1h-.6l-.3 .2z" fill-rule="evenodd"/>
<path d="M276.1 187.2l.1-.1-.1 .4-.2 .1-.1-.1z" fill-rule="evenodd"/>
<path d="M276.1 191.8h.3v.3h.2l-.2 .4v1.2h-.3z" fill-rule="evenodd"/>
<path d="M276.4 192.1h.5z" fill-rule="evenodd"/>
<path d="M276.4 192.1a.6 .6 0 0 1 1.1 0z" fill-rule="evenodd"/>
<path d="M276.9 197.9l.6-.1-.6 .3z" fill-rule="evenodd"/>
<path d="M277.1 192.1h.8h-.2l-.2 .3v1.3h-.3z" fill-rule="evenodd"/>
<path d="M276.7 186.9l1-.1 .2 .1z" fill-rule="evenodd"/>
<path d="M277.6 197.2h.2v2.6h-.3v-2h-.5z" fill-rule="evenodd"/>
<path d="M276.6 186.3h1.1l.2-.1 .1 .2z" fill-rule="evenodd"/>
<path d="M276.5 187.5l1.5-.1 .1 .1z" fill-rule="evenodd"/>
<path d="M277.5 192.1l.4-.3h.4l.2 .3 .1 1.6h-.3l-.1-1.5z" fill-rule="evenodd"/>
<path d="M278.6 187.1l1 .1h-.9l-.4 .5z" fill-rule="evenodd"/>
<path d="M278.6 186.8l1 .1h-.9l-.1 .2z" fill-rule="evenodd"/>
<path d="M278.6 186.6h1h-.9v.2z" fill-rule="evenodd"/>
<path d="M278.6 186.4l.7-.1h-.5l-.1 .2z" fill-rule="evenodd"/>
<path d="M278.8 186.1l.2 .1-.3 .1z" fill-rule="evenodd"/>
<path d="M278.8 199.4h.3v.4h-.3z" fill-rule="evenodd"/>
<path d="M278.8 197.9h.3v.4h-.3z" fill-rule="evenodd"/>
<path d="M279.1 187.2l.1 .4-.1 .1z" fill-rule="evenodd"/>
<path d="M279.1 186.9l.1 .2z" fill-rule="evenodd"/>
<path d="M279.1 186.6l.1 .2z" fill-rule="evenodd"/>
<path d="M279 191.8h.3v.3h.3l-.2 .3v1.3h-.4z" fill-rule="evenodd"/>
<path d="M279.3 187.6h.4l-.1 .1z" fill-rule="evenodd"/>
<path d="M279.3 192.1h.5z" fill-rule="evenodd"/>
<path d="M278.7 186.3l.7-.1 .1 .1-.4 .2 .2-.2z" fill-rule="evenodd"/>
<path d="M278.4 186.7l1.3-.2 .1 .1h-1.2l-.3 .2z" fill-rule="evenodd"/>
<path d="M278.6 186.8h1v-.2h.2l-.1 1h-.1v-.4l-1-.1h1v-.2z" fill-rule="evenodd"/>
<path d="M279.4 191.9l.6-.1 .4 .3h-1z" fill-rule="evenodd"/>
<path d="M279.8 197.9l.6-.1-.5 .3z" fill-rule="evenodd"/>
<path d="M280.1 187.5l.4 .1-.2 .1z" fill-rule="evenodd"/>
<path d="M280.1 187h.3l-.2 .1z" fill-rule="evenodd"/>
<path d="M280.4 186.1l.1 .1v.3z" fill-rule="evenodd"/>
<path d="M280 192.1h.9a.44 .44 0 0 0-.5 .5v1.1h-.3v-1.4z" fill-rule="evenodd"/>
<path d="M280.4 186.5v.4z" fill-rule="evenodd"/>
<path d="M280.1 186.5l.5-.1 .2 .1z" fill-rule="evenodd"/>
<path d="M280.5 197.3l.2-.1v2.6h-.3v-2h-.4z" fill-rule="evenodd"/>
<path d="M280.2 187l.5-.3-.2 .2v.6l-.1-.5z" fill-rule="evenodd"/>
<path d="M280.9 186.9h.4l-.4 .1 .3 .4 .5 .2-.2 .1-.4-.3z" fill-rule="evenodd"/>
<path d="M280.9 186.3h.4h-.3l-.1 .4-.3 .2z" fill-rule="evenodd"/>
<path d="M280.5 192a.59 .59 0 0 1 .6-.2 .59 .59 0 0 1 .4 .6v1.3h-.3v-1.4z" fill-rule="evenodd"/>
<path d="M280.5 187.7l.6-.3z" fill-rule="evenodd"/>
<path d="M280.9 186.2l.4-.1 .1 .5 .3 .1h-.4v-.4z" fill-rule="evenodd"/>
<path d="M280.8 186.8h.6l.1 .1z" fill-rule="evenodd"/>
<path d="M281.3 186.9h.2l-.2 .4h-.2z" fill-rule="evenodd"/>
<path d="M281.6 186.7l.1-.1z" fill-rule="evenodd"/>
<path d="M282 186.2h.6h-.5v.2z" fill-rule="evenodd"/>
<path d="M282 186.1l.1 .1z" fill-rule="evenodd"/>
<path d="M282 187.2h.6z" fill-rule="evenodd"/>
<path d="M282 186.9h.6h-.5v.2l.6 .1h-.7z" fill-rule="evenodd"/>
<path d="M282 186.8l.7 .1v.2l-.1-.2z" fill-rule="evenodd"/>
<path d="M282.1 187.5l.3 .1-.1 .1z" fill-rule="evenodd"/>
<path d="M282.1 187.3l.1 .1-.3 .2z" fill-rule="evenodd"/>
<path d="M282.3 186.6l.1 .2z" fill-rule="evenodd"/>
<path d="M282.3 187.2l.1 .4h-.1z" fill-rule="evenodd"/>
<path d="M282.5 187.3l.2 .1v.2z" fill-rule="evenodd"/>
<path d="M282 186.2l.7-.1 .1 .1-.1 .2h-.6v.1l.6 .1-.7 .1v-.3h.6v-.2z" fill-rule="evenodd"/>
<path d="M282.6 186.4l.1 .1z" fill-rule="evenodd"/>
<path d="M281.9 186.8l.8-.1 .2 .1z" fill-rule="evenodd"/>
<path d="M283.2 186.1l.2 .2-.6 .3z" fill-rule="evenodd"/>
<path d="M283.3 186.7h.2l-.7 .4z" fill-rule="evenodd"/>
<path d="M282.6 187.7l.8-.6 .1 .1z" fill-rule="evenodd"/>
<path d="M283.7 187.2h.3l-.1 .4z" fill-rule="evenodd"/>
<path d="M283.7 186.5l.2 .3z" fill-rule="evenodd"/>
<path d="M283.8 186.1l.3 .2v.1z" fill-rule="evenodd"/>
<path d="M284.2 186.4l-.2 .8h-.2z" fill-rule="evenodd"/>
<path d="M284.6 186.9l.2 .1-.5 .5 .3 .1h-.4v-.1z" fill-rule="evenodd"/>
<path d="M284.6 186l.2 .1-.1 .4z" fill-rule="evenodd"/>
<path d="M284.6 186.5l.1 .4z" fill-rule="evenodd"/>
<path d="M284.3 187.5l.7-.1-.1-.2 .3 .2z" fill-rule="evenodd"/>
<path d="M284.3 186.5l.8-.1 .1 .1z" fill-rule="evenodd"/>
<path d="M285.1 187.5h.1v.1z" fill-rule="evenodd"/>
<path d="M284.1 186.9l1.1-.1 .1 .1z" fill-rule="evenodd"/>
<path d="M289.6 183l-.1 1.9z" fill-rule="evenodd"/>
<path d="M21.5 203.7l.4-.1v1.7l.4 .2h-.8l.3-.2v-1.5z" fill-rule="evenodd"/>
<path d="M57.4 203.7l.4-.1-.3 .2v.4h-.2z" fill-rule="evenodd"/>
<path d="M57.6 203.6h.6l.1 .6-1 1.1 .8-1.1v-.5z" fill-rule="evenodd"/>
<path d="M57.3 205.3h.8l.3-.3-.1 .5h-1z" fill-rule="evenodd"/>
<path d="M93.3 205h.2l.1 .4h.4h-.6z" fill-rule="evenodd"/>
<path d="M93.3 203.8l.5-.2-.3 .1v.4z" fill-rule="evenodd"/>
<path d="M93.6 203.6a.47 .47 0 0 1 .5 0 .47 .47 0 0 1 .1 .6l-.3 .3a.53 .53 0 0 1 .4 .4 .53 .53 0 0 1-.2 .5h-.3l.3-.3v-.3l-.1-.3h-.4l.4-.2 .1-.4-.2-.2z" fill-rule="evenodd"/>
<path d="M130 203.6h.1l-.8 1.2h1.1l-.3 .1v.4l.3 .2h-.7l.2-.1 .1-.5h-.8z" fill-rule="evenodd"/>
<path d="M130.1 203.6v1.2h-.1v-1z" fill-rule="evenodd"/>
<path d="M165.3 205h.2a.3 .3 0 0 0 0 .3 .3 .3 0 0 0 .2 .1h-.2z" fill-rule="evenodd"/>
<path d="M165.4 204.5l.4-.1z" fill-rule="evenodd"/>
<path d="M165.6 204.3l.4-.1 .3 .4-.1 .8h-.6a.5 .5 0 0 0 .6-.4l-.1-.5z" fill-rule="evenodd"/>
<path d="M165.4 203.6h.9v.1h-.8l-.1 .9z" fill-rule="evenodd"/>
<path d="M201.5 204.4h.3l-.3 .2z" fill-rule="evenodd"/>
<path d="M201.5 204.4a.53 .53 0 0 1 .9 .2l-.1 .7-.6 .2 .4-.2 .1-.6-.2-.3z" fill-rule="evenodd"/>
<path d="M201.4 203.9l.3-.3h.4l-.5 .1-.1 .3v1l.3 .4h-.3l-.2-.3z" fill-rule="evenodd"/>
<path d="M202 203.6h.1l.2 .3h-.2z" fill-rule="evenodd"/>
<path d="M204.9 200.7h.9l-.2-.4 .4 .4z" fill-rule="evenodd"/>
<path d="M205.8 200.7l.2 .2h-.1z" fill-rule="evenodd"/>
<path d="M210.8 200.2l.2-.1-.7 .7z" fill-rule="evenodd"/>
<path d="M211.2 200.4h.1v.4h-.1z" fill-rule="evenodd"/>
<path d="M210.8 200.4l.9-.1 .1 .1z" fill-rule="evenodd"/>
<path d="M210.5 200.8h1.2l.1-.1 .2 .2z" fill-rule="evenodd"/>
<path d="M212.3 200.6l.2-.1 .1 .3z" fill-rule="evenodd"/>
<path d="M212.3 200.1h.3v.2h-.2z" fill-rule="evenodd"/>
<path d="M228 200.1h.1v.3z" fill-rule="evenodd"/>
<path d="M228.4 200.1h.1l-.3 .5z" fill-rule="evenodd"/>
<path d="M228.6 200.8l.3 .1h-.1z" fill-rule="evenodd"/>
<path d="M232.5 200.5l.3-.1z" fill-rule="evenodd"/>
<path d="M232.6 200.8l1.1-.1 .2 .2z" fill-rule="evenodd"/>
<path d="M234.3 200.6h.2l-.1 .2h-.2z" fill-rule="evenodd"/>
<path d="M234.2 200.2l.2-.1 .1 .2-.2 .1z" fill-rule="evenodd"/>
<path d="M238.2 203.7l-.3 .9-.1 .8-.1 .1v-.8z" fill-rule="evenodd"/>
<path d="M237.4 203.6l.9 .1h-.8l-.2 .3z" fill-rule="evenodd"/>
<path d="M264.9 200.2l.4-.1 .1 .2z" fill-rule="evenodd"/>
<path d="M264.9 200.9l.4-.1z" fill-rule="evenodd"/>
<path d="M266 200.6l.1 .4h-.2z" fill-rule="evenodd"/>
<path d="M268.2 200.1l-.1 .3z" fill-rule="evenodd"/>
<path d="M268.6 200.4l.1 .2z" fill-rule="evenodd"/>
<path d="M268.6 200.2l.4-.1 .1 .1h-.4l-.3 .4z" fill-rule="evenodd"/>
<path d="M268.9 200.2h.2l-.3 .6-.4 .3 .4-.4z" fill-rule="evenodd"/>
<path d="M269.9 200.9h.3l-.2 .1z" fill-rule="evenodd"/>
<path d="M269.9 200.4h.2l.1 .2h-.2z" fill-rule="evenodd"/>
<path d="M273.8 204.7l.4-.2-.3 .6 .3 .3-.5-.2z" fill-rule="evenodd"/>
<path d="M273.8 203.8l.3-.2h.4h-.3l-.3 .3a.52 .52 0 0 0 .6 .5l.3 .4v.3l-.2 .3h-.5h.3a.5 .5 0 0 0 .2-.6 .5 .5 0 0 0-.6-.3l-.2-.3z" fill-rule="evenodd"/>
<path d="M274.4 203.6a.4 .4 0 0 1 .4 .4 .4 .4 0 0 1-.4 .4l.3-.2-.1-.4z" fill-rule="evenodd"/>
<circle cx="259.9" cy="175.7" r=".18"/>
</g>
<g fill="none" stroke="#000" stroke-width=".25">
<path d="M61.6 76.5h46.7v39.5h-46.7zM61.8 76.7h46.4v38.3h-46.4zM62.1 76.9h45.9v35.3l-.8 .8h-45.1zM161.7 76.8h.1M161.7 77.5h.1M161.7 78.3h.1M161.7 79h.1M161.7 79.7h.1M162 76.8h.5M162 77.5h.5M162 78.3h.5M162 79h.5"/>
<path d="M162 79.7h.5M162.7 76.8h.5M162.7 77.5h.5M162.7 78.3h.5M162.7 79h.5M162.7 79.7h.5M163.4 76.8h.5M163.4 77.5h.5M163.4 78.3h.5M163.4 79h.5M163.4 79.7h.5M164.1 76.8h.5"/>
<path d="M164.1 77.5h.5M164.1 78.3h.5M164.1 79h.5M164.1 79.7h.5M164.8 76.8h.6M164.8 77.5h.6M164.8 78.3h.6M164.8 79h.6M164.8 79.7h.6M165.6 76.8h.5M165.6 77.5h.5M165.6 78.3h.5"/>
<path d="M165.6 79h.5M165.6 79.7h.5M166.3 76.8h.5M166.3 77.5h.5M166.3 78.3h.5M166.3 79h.5M166.3 79.7h.5M210.7 76.5h46.6v39.5h-46.6zM210.8 76.7h46.3v38.3h-46.3zM161.7 80.4h.1M161.7 81.1h.1M161.7 81.9h.1"/>
<path d="M161.7 82.6h.1M161.7 83.3h.1M161.7 84h.1M161.7 84.7h.1M161.7 85.5h.1M161.7 86.1h.1M161.7 86.9h.1M161.7 87.6h.1M162 80.4h.5M162 81.1h.5M162 81.9h.5M162 82.6h.5"/>
<path d="M162 83.3h.5M162 84h.5M162 84.7h.5M162 85.5h.5M162 86.1h.5M162 86.9h.5M162 87.6h.5M162.7 80.4h.5M162.7 81.1h.5M162.7 81.9h.5M162.7 82.6h.5M162.7 83.3h.5"/>
<path d="M162.7 84h.5M162.7 84.7h.5M162.7 85.5h.5M162.7 86.1h.5M162.7 86.9h.5M162.7 87.6h.5M163.4 80.4h.5M163.4 81.1h.5M163.4 81.9h.5M163.4 82.6h.5M163.4 83.3h.5M163.4 84h.5"/>
<path d="M163.4 84.7h.5M163.4 85.5h.5M163.4 86.1h.5M163.4 86.9h.5M163.4 87.6h.5M164.1 80.4h.5M164.1 81.1h.5M164.1 81.9h.5M164.1 82.6h.5M164.1 83.3h.5M164.1 84h.5M164.1 84.7h.5"/>
<path d="M164.1 85.5h.5M164.1 86.1h.5M164.1 86.9h.5M164.1 87.6h.5M164.8 80.4h.6M164.8 81.1h.6M164.8 81.9h.6M164.8 82.6h.6M164.8 83.3h.6M164.8 84h.6M164.8 84.7h.6M164.8 85.5h.6"/>
<path d="M164.8 86.1h.6M164.8 86.9h.6M164.8 87.6h.6M165.6 80.4h.5M165.6 81.1h.5M165.6 81.9h.5M165.6 82.6h.5M165.6 83.3h.5M165.6 84h.5M165.6 84.7h.5M165.6 85.5h.5M165.6 86.1h.5"/>
<path d="M165.6 86.9h.5M165.6 87.6h.5M166.3 80.4h.5M166.3 81.1h.5M166.3 81.9h.5M166.3 82.6h.5M166.3 83.3h.5M166.3 84h.5M166.3 84.7h.5M166.3 85.5h.5M166.3 86.1h.5M166.3 86.9h.5"/>
<path d="M61.8 115.6v-2.3h46.4v2.3l-.3 .3h-27.9M63.6 113.6h-1.5v-36.7h45.8v36.7h-3M210.8 115.6v-2.3h46.3v2.3l-.2 .3-15.7 .1-.1 17M238.7 117.4h9.4l.5 .3 .1 7.8h-6.3M242.3 122.4h6.4M242.3 125.5h6.4M242.3 123.9h6.4M248.7 123.8v.3M107.9 176h61.9v26h-61.9zM112.6 185.9v6.2M164.8 185.9v6.2"/>
</g>
<text font-size="28.2" x="63.8" y="34" transform="rotate(45 63.8 34)">GOOD DISPLAY</text>
<g font-size="7.1">
<text x="56.5" y="36">Front View 1:1</text>
<text x="130.8" y="35.6">Side View</text>
<text x="207.9" y="36.2">Back View 1:1</text>
</g>
<text font-size="4.4" x="168" y="35.6">Horizontal 10:1</text>
<g font-size="3.3">
<text x="12.2" y="161.6">1.Full bonding process</text>
<text x="12.2" y="156">Technical parameter</text>
<text x="12.2" y="166.9">2.The front light is 7 LED lights connected in series,</text>
<text x="15.4" y="170.8">Voltage≤21V, Current 8~10mA;</text>
<text x="12.2" y="176.3">3.Luminousness:≥83％</text>
<text x="12.2" y="181.5">4.Surface Hardness:≥6H</text>
<text x="12.2" y="187">5.Working Environment:0℃~+50℃，≤90%RH</text>
<text x="12.2" y="192.3">6.Storage Environment：-25℃~+70℃，40%RH~70%RH</text>
<text x="12.2" y="197.4">7.Unmarked size tolerance is ±0.2mm</text>
</g>
<g font-size="2.9">
<text x="73.6" y="50.7">91.00±0.15(EPD)</text>
<text x="169" y="49.6">2.0±0.1 Assembly thickness</text>
<text x="70.7" y="60">89.40±0.15(AG FILM)</text>
<text x="73.6" y="55.3">90.20±0.15(LGP)</text>
<text x="112.1" y="55.7">0.40±0.15</text>
<text x="169" y="55.1">0.25 AG FILM</text>
<text x="71.4" y="65.3">84.80±0.15(EPD AA)</text>
<text x="112" y="65.6">3.10±0.15</text>
<text x="112.1" y="60.3">0.80±0.15</text>
<text x="165.4" y="65.7">0.175</text>
<text x="169" y="60.6">0.4 LGP</text>
<text x="175.5" y="65.7">OCA3</text>
<text x="73.6" y="70.4">84.10±0.15(V.A)</text>
<text x="112" y="70.7">3.45±0.15</text>
<text x="168.8" y="70.8">1.18 EPD</text>
<text x="40.6" y="72.8" transform="rotate(-90 40.6 72.8)">0.40±0.15</text>
<text x="46.1" y="72.8" transform="rotate(-90 46.1 72.8)">0.80±0.15</text>
<text x="50.8" y="72.8" transform="rotate(-90 50.8 72.8)">3.10±0.15</text>
<text x="55.9" y="72.8" transform="rotate(-90 55.9 72.8)">3.45±0.15</text>
<text x="34.7" y="107.7" transform="rotate(-90 34.7 107.7)">77.00±0.15(EPD)</text>
<text x="40.3" y="107.3" transform="rotate(-90 40.3 107.3)">74.80±0.15(LGP)</text>
<text x="50.5" y="108" transform="rotate(-90 50.5 108)">63.60±0.15(EPD AA)</text>
<text x="55.6" y="105.8" transform="rotate(-90 55.6 105.8)">62.90±0.15(V.A)</text>
<text x="45.8" y="110.2" transform="rotate(-90 45.8 110.2)">70.30±0.15(AG FILM)</text>
<text x="49.3" y="120.5">31.66</text>
<text x="35.3" y="128.2" transform="rotate(-90 35.3 128.2)">33.47</text>
<text x="166.5" y="129.4">0.3</text>
<text x="82.6" y="137">0.30±0.05</text>
<text x="82.5" y="141.5">0.50±0.05</text>
<text x="82.5" y="149.8">2.50±0.07</text>
<text x="82.7" y="145.5">0.50±0.07</text>
<text x="162.5" y="147">0.3</text>
<text x="82.7" y="153.6">3.50±0.1</text>
</g>
<g font-size="2.8">
<text x="112" y="180.4">VF≤21V，IF≤15mA</text>
<text x="239.3" y="182.8">GDEW042T2-FL02</text>
<text x="239.4" y="189">GDEW042T2-FL02</text>
<text x="242.2" y="194">2020-08-19</text>
</g>
<g font-size="2.3">
<text x="186.7" y="11.3">Version</text>
<text x="217.4" y="11.3">Modify record</text>
<text x="258.1" y="11.2">Recorder</text>
<text x="276.2" y="11.3">Date</text>
<text x="188.6" y="15.6">V1.0</text>
<text x="200.1" y="15.9">First edition</text>
<text x="272.2" y="16">2019-12-03</text>
</g>
<g font-size="1.8">
<text x="231.6" y="137.7">PI Stiffener</text>
<text x="231.6" y="139.6">PI+FPC=0.3±0.03</text>
</g>
<g font-size="1.4">
<text x="76.7" y="132.5">6</text>
<text x="80.5" y="132.5">1</text>
<text x="237.9" y="132.7">1</text>
<text x="241.6" y="132.9">6</text>
</g>
</svg>
